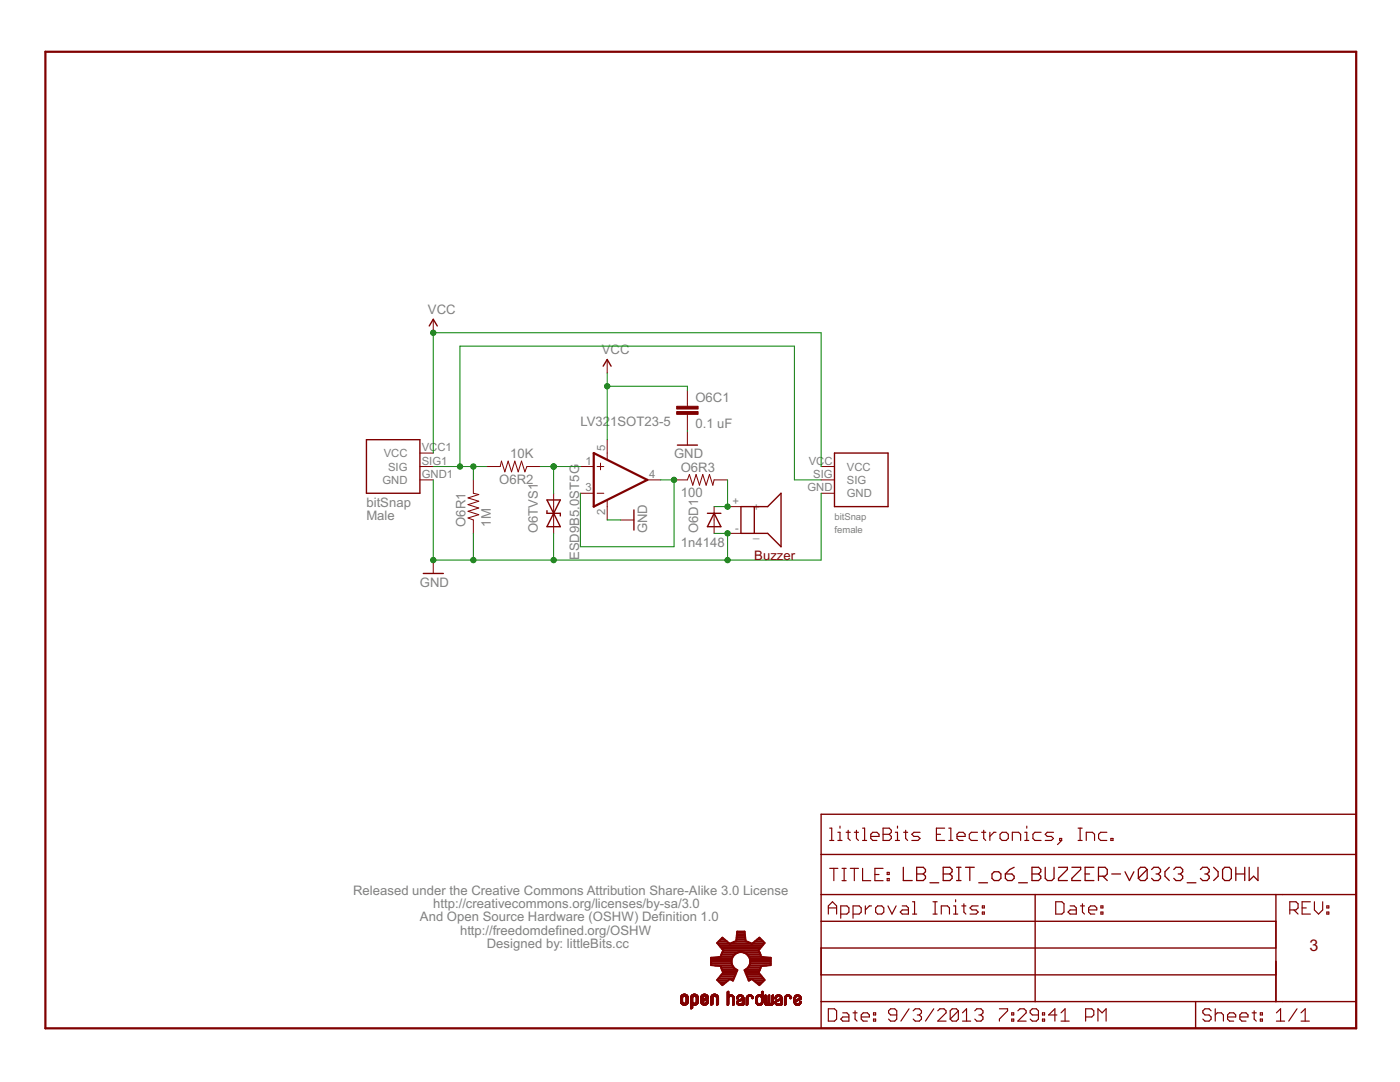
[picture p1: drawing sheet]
<svg xmlns="http://www.w3.org/2000/svg" width="279mm" height="216mm" viewBox="0 0 279 216" stroke-linecap="round" stroke-linejoin="round" font-family="sans-serif">
<g fill="none" stroke="#800000" stroke-width=".2">
<path d="M86.5 63.7v2.7M121.2 71.7v2.7M137.2 77.9v3.2M83.8 95.8h2.7M83.8 93.1h2.7M83.8 90.4h2.7M94.5 95.8v2.6l1 .3-2.1 .7 2.1 .6-2.1 .7 2.1 .7-2.1 .6 2.1 .7-2.1 .7 1.1 .4v2.6M97.2 93.1h2.6l.3-1.1 .7 2.1 .6-2.1 .7 2.1 .6-2.1 .7 2.1 .7-2.1 .7 2.1 .4-1h2.6M110.5 98.4v8M115.8 93.1h2.7M115.8 98.4h2.7M119.2 93.1h1.3"/>
<path d="M119.2 98.4h1.3M119.8 92.4v1.3M121.2 87.7v4M121.2 99.9v3.9M129.2 95.8h2.6M134.5 95.8h2.7l.4-1.1 .7 2.1 .6-2.1 .7 2.1 .7-2.1 .6 2.1 .7-2.1 .7 2.1 .2-1h2.7M137.2 82.7v3.2M137.2 86.1v2.7M163.9 95.8h2.6M163.9 93.1h2.6M163.9 98.4h2.6M86.5 111.8v2.6"/>
<path d="M123.8 103.8h2.7M142.5 101.1v5.3M145.2 101.1h2.7M145.2 106.4h2.7M135.8 199.9h.4M135.8 199.8h.4M135.8 199.7h.4M135.8 199.6h.4M135.8 199.5h.4M135.8 199.4h.4M135.8 199.3h.4M135.8 199.2h.4"/>
<path d="M135.8 199.1h.4M135.8 199h.4M135.8 199h.5M135.8 200h.5M135.9 198.8h1.4M135.9 198.7h1.4M135.9 198.7h1.3M136 198.6h1.2M136.1 198.5h1M136.1 198.5h.9M136.2 198.4h.8M136.3 198.9h-.5"/>
<path d="M136.3 198.4h.6M136.4 198.8h-.6M136.8 198.8h.5M136.8 198.9h.5M136.9 198.9h.4M136.9 200h.5M136.9 199h.5M136.9 199.9h.5M136.9 199.8h.5M136.9 199.7h.5M136.9 199.6h.5M136.9 199.5h.5"/>
<path d="M136.9 199.4h.5M136.9 199.3h.5M136.9 199.2h.5M136.9 199.1h.5M137.8 200h.5M137.8 199.9h.4M137.8 199.8h.4M137.8 199.7h.4M137.8 199.6h.4M137.8 199.5h.4M137.8 199.4h.4M137.8 199.3h.4"/>
<path d="M137.8 199.2h.4M137.8 199.1h.4M137.8 199h.4M137.8 199h.5M137.9 198.9h.4M137.9 198.7h1.4M137.9 198.7h1.3M138 198.6h1.2M138 198.6h1.1M138.1 198.5h1M138.2 198.5h.8M138.2 198.4h.8"/>
<path d="M138.3 198.9h-.5M138.3 198.4h.6M138.4 198.8h-.5M138.8 198.8h.5M138.9 198.9h.4M138.9 198.9h.5M138.9 200h.5M138.9 199.9h.5M138.9 199h.5M139 199.9h.4M139 199.8h.4M139 199.7h.4"/>
<path d="M139 199.6h.4M139 199.5h.4M139 199.4h.4M139 199.3h.4M139 199.2h.4M139 199.1h.4M139.3 198.8h-1.4M139.8 200h.5M139.8 199.9h.5M139.8 199.3h1.6M139.8 199.3h.5M139.8 199.3h.4"/>
<path d="M139.8 199.2h.4M139.8 199.1h.4M139.8 199h.5M139.9 198.7h1.4M140 198.7h1.3M140 198.6h1.2M140.1 198.5h1M140.2 198.5h.8M140.2 198.4h.8M140.3 199.1h-.5M140.3 199h-.5M140.3 199.8h-.5"/>
<path d="M140.3 198.9h-.4M140.3 198.4h.6M140.4 199.3h1M140.4 198.9h-.5M140.4 199.7l-.6 .1M140.4 198.8h-.5M140.5 199.3h.9M140.5 199.2h.9M140.6 199.7h-.8M140.7 199.2h.7M140.8 199.6h-1M140.8 199.1h.6"/>
<path d="M140.8 198.8h.6M140.8 198.9h.6M140.9 198.9h.5M140.9 199.6h-1.1M140.9 199.1h.5M140.9 199h.5M140.9 200h.5M140.9 199.9h.5M141 199.9h.4M141 199.8h.4M141 199.5h-1.2M141 199.7h.4"/>
<path d="M141.1 199.7h.3M141.1 199.5h-1.3M141.2 199.4h-1.4M141.2 199.6h.2M141.3 198.8h-1.4M141.8 200h.5M141.8 199.9h.5M141.8 199.8h.5M141.8 199.7h.5M141.8 199.6h.5M141.8 199.5h.5M141.8 199.4h.5"/>
<path d="M141.8 199.3h.5M141.8 199.2h.5M141.8 199.1h.5M141.9 199h.4M141.9 198.8h1.4M141.9 198.7h1.4M142 198.7h1.3M142 198.6h1.2M142.1 198.5h1.1M142.2 198.5h.8M142.2 198.4h.8M142.3 198.9h-.4"/>
<path d="M142.3 198.4h.6M142.4 198.9h-.5M142.4 198.8h-.5M142.8 198.8h.5M142.9 198.9h.5M142.9 199h.5M143 199h.4M143 200h.4M143 199.9h.4M143 199.8h.4M143 199.7h.4M143 199.6h.4"/>
<path d="M143 199.5h.4M143 199.4h.4M143 199.3h.4M143 199.2h.4M143 199.1h.4M145.1 198h.3M145.1 200h.3M145.1 199.9h.3M145.1 199.8h.3M145.1 199.7h.3M145.1 199.6h.3M145.1 199.5h.3"/>
<path d="M145.1 199.4h.3M145.1 199.3h.3M145.1 199.2h.3M145.1 199.1h.3M145.1 199h.4M145.1 198.8h1.3M145.1 198.7h1.3M145.1 198.6l1.2 .1M145.1 198.6h1.2M145.1 198.6h1.1M145.1 198.5h.3M145.1 198.4h.3"/>
<path d="M145.1 198.3h.3M145.1 198.2h.3M145.1 198.1h.3M145.1 197.9h.3M145.2 197.8h.2M145.3 197.8h.1M145.5 199.1h-.4M145.6 198.5h.5M145.6 198.9h-.5M145.7 198.8h-.6M145.9 198.8h.6M146.1 198.9h.4"/>
<path d="M146.2 199h.3M146.2 199.1h.4M146.3 200h.3M146.3 199.9h.3M146.3 199.8h.3M146.3 199.7h.3M146.3 199.6h.3M146.3 199.5h.3M146.3 199.4h.3M146.3 199.3h.3M146.3 199.2h.3M146.3 199.1h.3"/>
<path d="M147 199.3h.2M147 199.2h.3M147.1 199.3h.1M147.1 199h.3M147.2 199.7h.7M147.2 198.8h1.2M147.2 198.7h1.1M147.3 198.7h1M147.3 199.6h1.2M147.3 199.3h-.3M147.3 198.6h.9M147.3 199.1h-.3"/>
<path d="M147.4 200h-.4M147.4 199.1h-.4M147.4 198.6h.7M147.4 199.9h-.4M147.4 199.5h1.1M147.4 199.9h-.3M147.4 198.5h.6M147.5 199.5h1M147.5 198.9h-.4M147.6 199.8h-.5M147.6 198.8h-.4M147.7 199.7l-.6 .1"/>
<path d="M147.7 199.4h.8M147.8 199.4h.7M147.8 199.7h-.7M147.8 198.8h.6M147.9 199.3h.6M148 198.9h.4M148 199.6h-.8M148 199.3h.5M148.1 199h.3M148.1 199.2h.4M148.1 199h.4M148.1 199.6h.4"/>
<path d="M148.1 199.1h.4M148.1 200h.4M148.1 199.9h.4M148.1 199.8h.4M148.1 199.7h.4M148.9 200h.3M148.9 199.9h.3M148.9 199.8h.3M148.9 199.7h.3M148.9 199.6h.3M148.9 199.5h.3M148.9 199.4h.3"/>
<path d="M148.9 199.3h.3M148.9 199.2h.3M148.9 199.2h.4M148.9 199.1h.4M149 198.9h.4M149.1 198.7h1.1M149.2 198.6h.9M149.3 199h-.4M149.3 198.6h.7M149.3 199h-.3M149.4 198.5h.5M149.4 198.9h-.4"/>
<path d="M149.5 198.8h-.5M149.8 198.8h.5M149.9 198.9h.4M150 199h.3M150 199.1h.3M150.1 199.1h.3M150.1 199.2h.3M150.1 199.3h.1M150.2 198.8h-1.2M150.3 199.3h-.2M150.3 199.2h-.2M150.8 199.9h.3"/>
<path d="M150.8 199.8h.3M150.8 199.7h.3M150.8 199.6h.3M150.8 199.5h.3M150.8 199.4h.3M150.8 199.3h.3M150.8 199.2h.3M150.8 200h.3M150.9 199h.3M150.9 198.9h.4M151 198.7h1.3M151.1 198.6h1.2"/>
<path d="M151.2 199.1h-.4M151.2 199.1h-.3M151.2 198.6h1.1M151.2 199h-.3M151.3 198.5h.5M151.3 198.9h-.4M151.4 198.8h-.5M151.6 198.8h.7M151.8 198.9h.5M151.9 199h.4M151.9 199.1h.4M151.9 198.5h.4"/>
<path d="M152 200h.3M152 199.9h.3M152 199.8h.3M152 199.7h.3M152 199.6h.3M152 199.5h.3M152 199.4h.3M152 199.3h.3M152 199.2h.3M152 199.1h.3M152 198.5h.3M152 198.4h.3"/>
<path d="M152 198.3h.3M152 198.2h.3M152 198.1h.3M152 198h.3M152 197.9h.3M152 197.8h.3M152.2 197.8h.1M152.3 198.8h-1.3M152.6 200h.3M152.6 199.9h.3M152.6 199.8h.3M152.6 199.7h.3"/>
<path d="M152.6 199.6h.3M152.6 199.5h.3M152.6 199.4h.3M152.6 199.3h.3M152.6 199.2h.3M152.6 199.1h.3M152.6 199h.3M152.6 198.9h.3M152.6 198.8h.3M152.6 198.7h.3M152.6 198.6h.3M152.7 198.6h.2"/>
<path d="M152.7 198.5h.2M153.3 200h.3M153.3 199.9h.3M153.3 199.8h.3M153.3 199.7h.3M153.3 199.6h.3M153.3 199.5h.3M153.3 199.4h.3M153.3 199.3h.3M153.3 199.2h.3M153.3 199.1h.3M153.3 199h.3"/>
<path d="M153.3 198.9h.3M153.3 198.8h.3M153.3 198.7h.3M153.3 198.6h.3M153.4 198.6h.2M153.5 198.5h.1M154.1 200h.2M154.1 199.9h.2M154.1 199.8h.2M154.1 199.7h.2M154.1 199.6h.2M154.1 199.5h.2"/>
<path d="M154.1 199.4h.2M154.1 199.3h.2M154.1 199.2h.2M154.1 199.1h.2M154.1 199h.2M154.1 198.9h.2M154.1 198.8h.2M154.1 198.7h.2M154.1 198.6h.2M154.2 198.5h.1M154.6 200h.4M154.6 199.2h.4"/>
<path d="M154.6 199.1h.4M154.7 199.9h.4M154.7 199.3h.1M154.8 199.7h.7M154.8 198.8h1.2M154.8 199.3h-.2M154.8 198.7h1.1M154.9 198.7h1M154.9 199.3h-.3M154.9 199.2h-.3M154.9 198.6h.9M155 199.1h-.4"/>
<path d="M155 199h-.3M155 198.6h.7M155 199.9h-.4M155 199.5h1.1M155.1 198.5h.6M155.1 199.5h1M155.1 198.9h-.4M155.2 198.9h-.5M155.2 199.8h-.5M155.3 198.8h-.6M155.3 199.7l-.6 .1M155.3 199.4h.8"/>
<path d="M155.4 199.4h.7M155.4 199.7h-.7M155.4 198.8h.6M155.5 199.3h.6M155.6 198.9h.4M155.7 199.6h-.9M155.7 199.3h.4M155.7 199h.4M155.7 199.2h.4M155.7 199.1h.4M155.8 199.6h.3M155.8 199.1h.3"/>
<path d="M155.8 200h.3M155.8 199.9h.3M155.8 199.8h.3M155.8 199.7h.3M155.8 199.2h.3M156.1 199.6h-1.2M156.5 200h.3M156.5 199.9h.3M156.5 199.8h.3M156.5 199.7h.3M156.5 199.6h.3M156.5 199.5h.3"/>
<path d="M156.5 199.4h.3M156.5 199.3h.3M156.5 199.2h.3M156.5 199.1h.3M156.6 199h.3M156.6 198.9h.5M156.7 198.8h1.2M156.7 198.7h1.1M156.8 198.7h1M156.8 198.6h.9M156.9 199.1h-.3M156.9 198.6h.7"/>
<path d="M156.9 199h-.3M157 198.5h.6M157 198.9h-.4M157.2 198.8h-.5M157.4 198.8h.5M157.5 198.9h.4M157.6 199h.4M157.6 199.1h.4M157.7 199.3h.2M157.7 199.2h.3M157.7 199.1h.3M157.7 199.3h.1"/>
<path d="M158 199.2h-.3M158.5 200h.3M158.5 199.7h.8M158.5 199.5h1.1M158.5 199.5h.3M158.5 199.4h.3M158.5 199.3h.3M158.5 199.2h.3M158.5 199.1h.3M158.5 199h.3M158.6 198.7h1.1M158.7 198.7h1"/>
<path d="M158.7 198.6h.9M158.8 199.9h-.3M158.8 198.6h.7M158.8 199h-.3M158.9 198.5h.5M158.9 198.9h-.4M159 198.9h-.5M159 199.8h-.5M159.1 199.7l-.6 .1M159.1 198.8h-.6M159.2 199.7h-.7M159.3 199.3h.6"/>
<path d="M159.3 198.8h.5M159.4 199.3h.5M159.4 198.9h.4M159.4 199.6h-.9M159.4 198.9h.5M159.4 199.2h.5M159.5 199.6h-1M159.5 199h.4M159.6 199.1h.3M159.6 199.2h.3M159.6 199.9h.3M159.7 199.8h.2"/>
<path d="M159.8 199.8h.1M159.8 198.8h-1.2M159.8 199.5h-.9M159.9 199.4h-.9M159.9 199.4h-.8M159.9 200h-.3M135.8 200l.6 .1M135.9 200.1h.5M135.9 200.2h1.4M136 200.3h1.2M136.1 200.4h1M136.2 200.5h.7"/>
<path d="M136.4 200.6h.4M136.5 200.6h.2M136.7 200.1h.6M136.8 200.1h.5M136.9 200h.4M137.1 200.4h-1.1M137.3 200.2h-1.4M137.8 201.3h.2M137.8 201.1h.4M137.8 201h.4M137.8 200.9h.4M137.8 200.8h.4"/>
<path d="M137.8 200.7h.4M137.8 200.6h.4M137.8 200.2h1.5M137.8 200.1h.7M137.8 200l.6 .1M138.1 201.3h-.3M138.2 201.2h-.4M138.2 201.1l-.4 .1M138.3 200.6h-.5M138.4 200.6h.4M138.5 200.6h.2M138.8 200.1h.5"/>
<path d="M138.9 200h.4M139 200.5h-1.2M139 200.4l-1.2 .1M139.1 200.4h-1.3M139.2 200.3h-1.4M139.3 200.1h-.6M139.9 200.1h.6M139.9 200l.5 .1M139.9 200h.4M139.9 200.2h1.4M140.1 200.4h1M140.2 200.4h.9"/>
<path d="M140.3 200.5h.7M140.4 200.6h.4M140.5 200.6h.2M140.8 200.1h.5M141.2 200.3h-1.2M141.4 200.1h-.6M141.8 200.4h.5M141.8 200.3h.5M141.8 200.2h.5M141.8 200.1h.5M141.9 200.6h.1M142.1 200.5h-.2"/>
<path d="M142.2 200.4l-.4 .1M142.3 200.4h-.5M143 200.4h.4M143 200.3h.4M143 200.2h.4M143 200.1h.4M143 200.6h.1M143.2 200.5h-.2M143.4 200.4l-.4 .1M143.4 200.4h-.4M145.1 200.6h.2M145.1 200.6h.1"/>
<path d="M145.1 200.4h.3M145.1 200.3h.3M145.1 200.2h.3M145.1 200.1h.3M145.4 200.5h-.3M145.4 200.4l-.3 .1M145.4 200.4h-.3M146.3 200.4h.3M146.3 200.3h.3M146.3 200.2h.3M146.3 200.1h.3M146.3 200.6h.1"/>
<path d="M146.4 200.6h-.1M146.5 200.5h-.2M146.5 200.4l-.2 .1M146.6 200.4h-.3M147 200.1h.4M147 200l.3 .1M147 200.2h.4M147.1 200.3h.8M147.1 200.3h.4M147.1 200.2h.3M147.1 200.4h.8M147.2 200.4h.8"/>
<path d="M147.2 200.4l.8 .1M147.3 200.5h.7M147.3 200h-.3M147.4 200.6h.6M147.4 200.6h.5M147.6 200.6h.1M147.8 200.3h.1M148.1 200.4h.4M148.1 200.3h.4M148.1 200.2h.4M148.1 200.1h.4M148.2 200.6h.1"/>
<path d="M148.3 200.6h-.2M148.4 200.5h-.3M148.9 200.4h.3M148.9 200.3h.3M148.9 200.2h.3M148.9 200.1h.3M148.9 200.6h.1M149.1 200.6h-.2M149.2 200.5h-.3M149.2 200.4l-.3 .1M150.9 200l.3 .1M150.9 200h.3"/>
<path d="M150.9 200.2h.4M150.9 200.1h.3M150.9 200.3h.5M151 200.3h1.2M151 200.4h1.1M151.1 200.4h.9M151.2 200.5h.8M151.3 200.6h.5M151.5 200.6h.1M151.7 200.3h.5M151.8 200.2h.4M151.9 200.6h-.6"/>
<path d="M151.9 200.1h.4M152.1 200.4h-1.1M152.2 200.2h-.4M152.3 200.1h-.4M152.6 200.3h.4M152.6 200.2h.3M152.6 200.1h.3M152.6 200.3h1.7M152.7 200.4h1.5M152.7 200.4h1.6M152.8 200.6h.6M152.9 200.6h.4"/>
<path d="M153.1 200.6h.1M153.2 200.3h.5M153.2 200.2h.5M153.3 200.2h.3M153.3 200.1h.3M153.6 200.6h.5M153.6 200.6h.4M153.9 200.3h.4M154 200.2h.3M154 200.1h.3M154.2 200.5h-1.4M154.6 200.2h.4"/>
<path d="M154.6 200.1h.4M154.7 200.2h.3M154.7 200.3h.4M154.7 200.3h.9M154.7 200.4h.9M154.8 200.4h.8M154.8 200.4l.8 .1M154.9 200.5h.7M155 200.6h.6M155 200.6h.5M155.4 200.3h.1M155.8 200.4h.3"/>
<path d="M155.8 200.3h.3M155.8 200.2h.3M155.8 200.1h.3M155.8 200.6h.1M155.9 200.6h-.1M156 200.5h-.2M156.5 200.4h.3M156.5 200.3h.3M156.5 200.2h.3M156.5 200.1h.3M156.6 200.6h.1M156.7 200.6h-.2"/>
<path d="M156.8 200.5h-.3M156.8 200.4l-.3 .1M158.5 200l.3 .1M158.5 200.1h.3M158.5 200.2h.4M158.5 200.3h.5M158.6 200.3h1.2M158.6 200.4h1.1M158.7 200.4h.9M158.8 200.5h.8M158.9 200.6h.6M158.9 200.6h.5"/>
<path d="M159.1 200.6h.1M159.4 200.2h.4M159.5 200.1h.4M159.6 200h.3M159.7 200.4h-1.1M159.8 200.3h-.5M159.9 200.2h-.5"/>
</g>
<g fill="none" stroke="#800000" stroke-width=".28">
<path d="M85.7 65l.8-1.3 .8 1.3M120.4 73.1l.8-1.4 .8 1.4M73.1 87.7h10.7v10.7h-10.7zM109.2 99.8h2.6l-2.6 5.3h2.6zM135.2 88.8h4M166.5 90.4h10.7v10.7h-10.7zM84.5 114.4h4M109.2 101.9v.5h2.6v.6M126.5 101.7v4.1M141.2 102.4h2.7M142.5 102.4l1.4 2.7h-2.7zM147.9 101.1h5.3l2.7-2.7v10.7l-2.7-2.7h-5.3z"/>
<path d="M150.5 101.1v5.3M163.9 162.5h106.8v42.7h-106.8zM163.9 178.5h106.8M163.9 170.5h106.8M206.6 178.5v21.4M254.6 178.5v21.4M163.9 199.9h106.8M163.9 183.8h90.7M163.9 189.2h90.7M163.9 194.5h90.7M238.6 199.9v5.3"/>
</g>
<path d="M9.1 10.3h261.6v194.9h-261.6zM118.5 90.4l10.7 5.4-10.7 5.3z" fill="none" stroke="#800000" stroke-width=".44"/>
<g fill="none" stroke="#800000" stroke-width=".4">
<path d="M141.9 192.3h4.1M141.9 191.9h4.1M141.9 191.6h4.1M141.9 191.2h4.2M142.7 192.7h3.5M143.2 195.6h2.2M143.2 188.2h2.3M143.4 195.2h3.1M143.4 187.9h1.7M143.5 188.6h8.7M143.6 196h1.3M143.7 194.9h2.9"/>
<path d="M143.8 187.5h.8M143.8 189h8.1M143.9 190.8h2.4M143.9 193h2.5M143.9 196.3h.6M144 194.5h2.8M144 190.4h2.6M144 193.4h2.8M144.1 189.3h7.5M144.1 190.1h3.2M144.1 187.1h.1M144.2 193.8h2.9"/>
<path d="M144.3 194.1h2.6M144.3 189.7h7.1M145.9 188.2h4M146 191.5v.7l.4 .8M146 191.5a1.88 1.88 0 0 1 1.9-1.5 1.88 1.88 0 0 1 1.8 1.6M146.2 195.6h.1M146.4 193l.8 .6-.9 2.1-.6-.4-1.5 1.3-1.1-1.1 1.3-1.5-.6-1.2-1.9-.2v-1.5l1.9-.2 .6-1.2-1.3-1.5 1.1-1.1 1.5 1.2 1.2-.5 .2-1.9h1.5l.2 1.9 1.3 .5 1.5-1.2 1 1.1-1.2 1.5 .5 1.2 1.9 .2v1.5l-1.9 .2-.5 1.2 1.2 1.5-1 1.1-1.5-1.3-.7 .4-.8-2.1 .7-.6M146.8 187.9h2.1M147 187.5h1.8M147 187.1h1.7M147 186.8h1.7M147.1 186.4h1.6"/>
<path d="M147.1 186h1.5M148.5 190.1h3.1M148.7 193.8h2.8M148.8 194.1h2.6M148.9 193.4h2.8M149 194.5h2.7M149.1 194.9h2.9M149.1 190.4h2.6M149.3 195.2h3.1M149.3 193h2.5M149.4 195.6h.2M149.4 190.8h2.4"/>
<path d="M149.5 192.7h3.5M149.6 191.2h4.2M149.7 192.3h4.1M149.7 191.6v.6l-.4 .8M149.7 191.6h4.1M149.7 191.9h4.1M150.2 188.2h2.3M150.4 195.6h2.1M150.6 187.9h1.7M150.8 196h1.4M151.1 187.5h.9M151.3 196.3h.5"/>
<path d="M151.5 187.1h.1"/>
</g>
<g fill="#800000" stroke="#800000" stroke-width=".2">
<path d="M135 82.1h4.3v.6h-4.3z"/>
<path d="M135 81.1h4.3v.5h-4.3z"/>
</g>
<g fill="none" stroke="#800000" stroke-width=".23">
<path d="M165.6 173.3h1.6M165.6 165.2h.4v2.5M165.6 167.7h.8M166.4 173.3v2.4M167.2 167.7h.8M167.2 166.1h.4v1.6M167.6 164.8v.4M168 173.3h.9M168 175.7h.9M168.5 173.3v2.4M168.9 166.1h.8M169.3 165.7v1.6l.4 .4"/>
<path d="M169.7 173.3h1.6M170.5 173.3v2.4M170.5 166.1h.8M170.9 165.7v1.6l.4 .4M172.1 173.3v2.4h1.7M172.1 165.2h.5v2.5M172.1 167.7h.9M173.8 166.9h1.6v-.4l-.4-.4h-.8l-.4 .4v.8l.4 .4h.8M174.6 174.5h.8M176.2 173.3h-1.6v2.4h1.6M176.2 165.2h1.3l.4 .5v.4l-.4 .4 .4 .4v.4l-.4 .4h-1.3zM176.2 166.5h1.3"/>
<path d="M177.1 175.3h.4v.4h-.4zM177.1 174.1h.4v.4h-.4zM178.7 167.7h.8M178.7 166.1h.4v1.6M179.1 164.8v.4M180.3 166.1h.8M180.7 165.7v1.6l.4 .4M182.1 179.9h.4v2.5M183.6 166.1h-1.2l-.4 .4 .4 .4h.8l.4 .4-.4 .4h-1.2M186.2 179.9h.8M186.6 179.9v2.5M186.9 166.5h.8"/>
<path d="M188.5 165.2h-1.6v2.5h1.6M189.4 165.2h.4v2.5M189.4 167.7h.8M190.7 179.5v.4M191 166.9h1.6v-.4l-.4-.4h-.8l-.4 .4v.8l.4 .4h.8M195.1 166.1h-1.3l-.4 .4v.8l.4 .4h1.3M195.9 166.1h.8M196.3 165.7v1.6l.4 .4M197.5 166.1v1.6M198.8 166.1h-.4l-.9 .8M199.6 166.5l.4-.4h.8l.4 .4v.8l-.4 .4h-.8l-.4-.4zM202 167.7v-1.6h1.3l.4 .4v1.2"/>
<path d="M204.5 167.7h.8M204.5 166.1h.4v1.6M204.9 164.8v.4M207.8 166.1h-1.3l-.4 .4v.8l.4 .4h1.3M210.2 166.1h-1.2l-.4 .4 .4 .4h.8l.4 .4-.4 .4h-1.2M210.7 179.9h1.2l.4 .4v1.7l-.4 .4h-1.2zM211.5 167.3h.4v.4h-.4zM211.9 167.7l-.8 .8M215.2 165.2h.8M215.2 167.7h.8M215.6 165.2v2.5M216.8 167.7v-1.6h1.2l.4 .4v1.2"/>
<path d="M220.9 166.1h-1.2l-.5 .4v.8l.5 .4h1.2M221.7 167.3h.4v.4h-.4zM261.5 179.9h-1.6v2.5h1.6M262.3 179.9v1.7l.8 .8 .9-.8v-1.7M165.3 182.4v-1.6l.8-.9 .9 .9v1.6M165.3 181.2h1.7M167.8 182.4h1.2l.4-.4v-.8l-.4-.4h-1.2v2.4M170.2 182.4h1.3l.4-.4v-.8l-.4-.4h-1.3v2.4M172.7 180.8v1.6M173.9 180.8h-.4l-.8 .8M175.2 180.8h.8l.4 .4v.8l-.4 .4h-.8l-.4-.4v-.8zM177.2 180.8l.8 1.6 .8-1.6"/>
<path d="M180.1 180.8h.8l.4 .4v1.2h-1.2l-.4-.4 .4-.4h1.2M182.1 182.4h.8M186.2 182.4h.8M187.9 182.4v-1.6h1.2l.4 .4v1.2M190.3 182.4h.8M190.3 180.8h.4v1.6M191.9 180.8h.9M192.4 180.3v1.7l.4 .4M195.2 180.8h-1.2l-.4 .4 .4 .4h.8l.4 .4-.4 .4h-1.2M196 182h.4v.4h-.4zM196 180.8h.4v.4h-.4zM213.6 180.8h.8l.4 .4v1.2h-1.2l-.5-.4 .5-.4h1.2"/>
<path d="M215.6 180.8h.8M216 180.3v1.7l.4 .4M217.3 181.6h1.6v-.4l-.4-.4h-.8l-.4 .4v.8l.4 .4h.8M219.7 182h.4v.4h-.4zM219.7 180.8h.4v.4h-.4zM257.4 181.6h1.2l.5-.4v-.9l-.5-.4h-1.2v2.5M258.2 181.6l.9 .8M259.9 181.2h.8M264.8 182h.4v.4h-.4zM264.8 180.8h.4v.4h-.4zM165.3 201.3h1.2l.5 .4v1.6l-.5 .5h-1.2zM168.2 202.1h.8l.4 .4v1.3h-1.2l-.4-.5 .4-.4h1.2"/>
<path d="M170.2 202.1h.8M170.6 201.7v1.6l.4 .5M171.9 202.9h1.6v-.4l-.4-.4h-.8l-.4 .4v.8l.4 .5h.8M174.3 203.3h.5v.5h-.5zM174.3 202.1h.5v.4h-.5zM179 202.5h-1.3l-.4-.4v-.4l.4-.4h.9l.4 .4v1.6l-.4 .5h-.9l-.4-.5M181.4 201.3l-1.6 2.5M182.2 201.7l.5-.4h.8l.4 .4v.4l-.4 .4M183.1 202.5h.4M183.5 202.5l.4 .4v.4l-.4 .5h-.8l-.5-.5M186.4 201.3l-1.7 2.5M187.2 201.7l.4-.4h.8l.4 .4v.4l-1.6 1.7h1.6"/>
<path d="M191.3 201.7v1.6l-.4 .5h-.9l-.4-.5M191.3 201.7l-.4-.4h-.9l-.4 .4v1.6M191.3 201.7l-1.7 1.6M192.1 203.8h1.6M192.1 202.1l.8-.8v2.5M194.5 201.7l.4-.4h.9l.4 .4v.4l-.4 .4M195.3 202.5h.5M195.8 202.5l.4 .4v.4l-.4 .5h-.9l-.4-.5M199.5 201.3h1.6v.4l-1.6 1.6v.5M201.9 203.3h.4v.5h-.4zM201.9 202.1h.4v.4h-.4zM203.1 201.7l.5-.4h.8l.4 .4v.4l-1.7 1.7h1.7"/>
<path d="M207.2 202.5h-1.2l-.4-.4v-.4l.4-.4h.8l.4 .4v1.6l-.4 .5h-.8l-.4-.5M208 203.3h.5v.5h-.5zM208 202.1h.5v.4h-.5zM210.9 202.5h-1.6l1.2-1.2v2.5M211.8 203.8h1.6M211.8 202.1l.8-.8v2.5M216.7 202.9h1.2l.4-.4v-.8l-.4-.4h-1.2v2.5M219.1 203.8v-2.5l.8 .8 .8-.8v2.5M241.7 201.7l-.4-.4h-.8l-.4 .4v.4l.4 .4h.8l.4 .4v.4l-.4 .5h-.8l-.4-.5M242.5 202.5l.4-.4h.9l.4 .4v1.3M242.5 201.3v2.5M245 202.9h1.6v-.4l-.4-.4h-.8l-.4 .4v.8l.4 .5h.8"/>
<path d="M247.4 202.9h1.7v-.4l-.4-.4h-.9l-.4 .4v.8l.4 .5h.9M249.9 202.1h.8M250.3 201.7v1.6l.4 .5M251.5 203.3h.4v.5h-.4zM251.5 202.1h.4v.4h-.4zM254.7 203.8h1.7M254.7 202.1l.9-.8v2.5M258.8 201.3l-1.6 2.5M259.7 203.8h1.6M259.7 202.1l.8-.8v2.5"/>
</g>
<g fill="none" stroke="#800000" stroke-width=".25">
<path d="M180.3 173.1v2.6h1.8M182.9 173.1h1.4l.4 .4v.4l-.4 .5 .4 .4v.5l-.4 .4h-1.4zM182.9 174.4h1.4M185.6 176.1h1.7M188.2 173.1h1.4l.4 .4v.4l-.4 .5 .4 .4v.5l-.4 .4h-1.4zM188.2 174.4h1.4M190.9 175.7h.9M190.9 173.1h.9M191.3 173.1v2.6M192.7 173.1h1.7M193.5 173.1v2.6M195.3 176.1h1.8"/>
<path d="M198 174.4l.4-.5h.9l.4 .5v.9l-.4 .4h-.9l-.4-.4zM200.6 174.4h1.4l.4 .4v.5l-.4 .4h-.9l-.5-.4zM202.4 173.1l-.9 .4-.9 .9M203.3 176.1h1.7M206 173.1h1.3l.4 .4v.4l-.4 .5 .4 .4v.5l-.4 .4h-1.3zM206 174.4h1.3M208.6 173.1v2.2l.4 .4h.9l.5-.4v-2.2M211.2 173.1h1.8v.4l-1.8 1.8v.4h1.8M213.9 173.1h1.8v.4l-1.8 1.8v.4h1.8M216.6 174.4h.8M218.3 173.1h-1.7v2.6h1.7M219.2 174.8h1.3l.5-.4v-.9l-.5-.4h-1.3v2.6"/>
<path d="M220.1 174.8l.9 .9M221.9 174.4h1.7M224.5 173.9l.9 1.8 .9-1.8M228.9 173.5v1.8l-.4 .4h-.9l-.4-.4M228.9 173.5l-.4-.4h-.9l-.4 .4v1.8M228.9 173.5l-1.7 1.8M229.8 173.5l.5-.4h.9l.4 .4v.4l-.4 .5M230.7 174.4h.5M231.2 174.4l.4 .4v.5l-.4 .4h-.9l-.5-.4M233.4 173.1l-.9 .8v.9l.9 .9M234.3 173.5l.4-.4h.9l.4 .4v.4l-.4 .5M235.1 174.4h.5"/>
<path d="M235.6 174.4l.4 .4v.5l-.4 .4h-.9l-.4-.4M236.9 176.1h1.8M239.6 173.5l.4-.4h.9l.4 .4v.4l-.4 .5M240.5 174.4h.4M240.9 174.4l.4 .4v.5l-.4 .4h-.9l-.4-.4M242.2 173.1l.9 .8v.9l-.9 .9M244.4 173.1h.9l.4 .4v1.8l-.4 .4h-.9l-.4-.4v-1.8zM246.6 174.4h1.8M246.6 173.1v2.6M248.4 173.1v2.6M249.3 173.1v2.6l.9-.9 .9 .9v-2.6"/>
</g>
<g fill="none" stroke="#008000" stroke-width=".2">
<path d="M121.2 74.4v13.3M121.2 77.1h16v.8M86.5 90.4v-24h77.4v26.7M86.5 95.8v16h77.4v-13.4M86.5 93.1h10.7M91.8 93.1v-24h66.7v26.7h5.4M94.5 93.1v2.7M107.8 93.1h8M110.5 93.1v5.3M131.8 95.8h2.7v13.3h-18.7v-10.7M137.2 85.9v.2M145.2 95.8v5.3h-2.7"/>
<path d="M94.5 106.4v5.4M110.5 106.4v5.4M121.2 103.8h2.6M142.5 106.4h2.7v5.4"/>
</g>
<g fill="#008000" stroke="#008000" stroke-width=".2">
<circle cx="86.5" cy="66.4" r=".53"/>
<circle cx="121.2" cy="77.1" r=".53"/>
<circle cx="94.5" cy="93.1" r=".53"/>
<circle cx="91.8" cy="93.1" r=".53"/>
<circle cx="134.5" cy="95.8" r=".53"/>
<circle cx="145.2" cy="111.8" r=".53"/>
<circle cx="94.5" cy="111.8" r=".53"/>
<circle cx="86.5" cy="111.8" r=".53"/>
<circle cx="145.2" cy="106.4" r=".53"/>
<circle cx="110.5" cy="111.8" r=".53"/>
<circle cx="145.2" cy="101.1" r=".53"/>
<circle cx="110.5" cy="93.1" r=".53"/>
</g>
<text font-size="3.6" fill="#800000" x="261.3" y="189.7">3</text>
<g font-size="2.9" fill="#808080">
<text x="85.4" y="62.7">VCC</text>
<text x="120.1" y="70.7">VCC</text>
<text x="138.8" y="80.1">O6C1</text>
<text x="115.8" y="85.1">LV32</text>
<text x="121.8" y="85.1">1SOT23-5</text>
<text x="138.8" y="85.5">0.1 uF</text>
<text x="101.8" y="91.5">10K</text>
<text x="134.5" y="91.5">GND</text>
<text x="135.9" y="94.2">O6R3</text>
<text x="73.1" y="101.1">bitSnap</text>
<text x="99.6" y="96.5">O6R2</text>
<text x="135.9" y="99.2">100</text>
<text x="73.1" y="103.8">Male</text>
<text x="92.9" y="105.1" transform="rotate(-90 92.9 105.1)">O6R1</text>
<text x="97.9" y="105.1" transform="rotate(-90 97.9 105.1)">1M</text>
<text x="107.3" y="106.4" transform="rotate(-90 107.3 106.4)">O6TVS1</text>
<text x="129.2" y="106.4" transform="rotate(-90 129.2 106.4)">GND</text>
<text x="139.3" y="106.4" transform="rotate(-90 139.3 106.4)">O6D1</text>
<text x="115.6" y="111.8" transform="rotate(-90 115.6 111.8)">ESD9B5.0ST5G</text>
<text x="135.9" y="109.1">1n4148</text>
<text x="83.8" y="117.1">GND</text>
<text x="70.5" y="178.5">Released under the Creative Commons Attribution Share-Alike 3.0 License</text>
<text x="83.8" y="183.8">And Open Source Hardware (OSHW) Definition 1.0</text>
<text x="86.5" y="181.2">http://creativecommons.org/licenses/by-sa/3.0</text>
<text x="91.8" y="186.5">http://freedomdefined.org/OSHW</text>
<text x="97.1" y="189.2">Designed by: littleBits.cc</text>
</g>
<text font-size="2.9" fill="#800000" x="150.5" y="111.8">Buzzer</text>
<g font-size="2.5" fill="#808080">
<text x="76.6" y="91.2">VCC</text>
<text x="77.4" y="93.9">SIG</text>
<text x="84.2" y="90">VCC1</text>
<text x="84.2" y="92.7">SIG1</text>
<text x="84.2" y="95.4">GND1</text>
<text x="116.9" y="92.7">1</text>
<text x="120.8" y="90" transform="rotate(-90 120.8 90)">5</text>
<text x="129.6" y="95.4">4</text>
<text x="161.4" y="92.7">VC</text>
<text x="162.3" y="95.4">SIG</text>
<text x="164.5" y="92.7">C</text>
<text x="169" y="93.9">VCC</text>
<text x="76.3" y="96.6">GND</text>
<text x="116.9" y="98">3</text>
<text x="146.2" y="100.7">+</text>
<text x="150.3" y="101.9">+</text>
<text x="161.2" y="98">GND</text>
<text x="169" y="96.6">SIG</text>
<text x="169" y="99.2">GND</text>
<text x="120.8" y="102.7" transform="rotate(-90 120.8 102.7)">2</text>
<text x="146.7" y="106.1">-</text>
<text x="150.3" y="107.2">_</text>
</g>
<g font-size="2.1" fill="#808080">
<text x="166.5" y="103.8">bitSnap</text>
<text x="166.5" y="106.4">female</text>
</g>
</svg>
